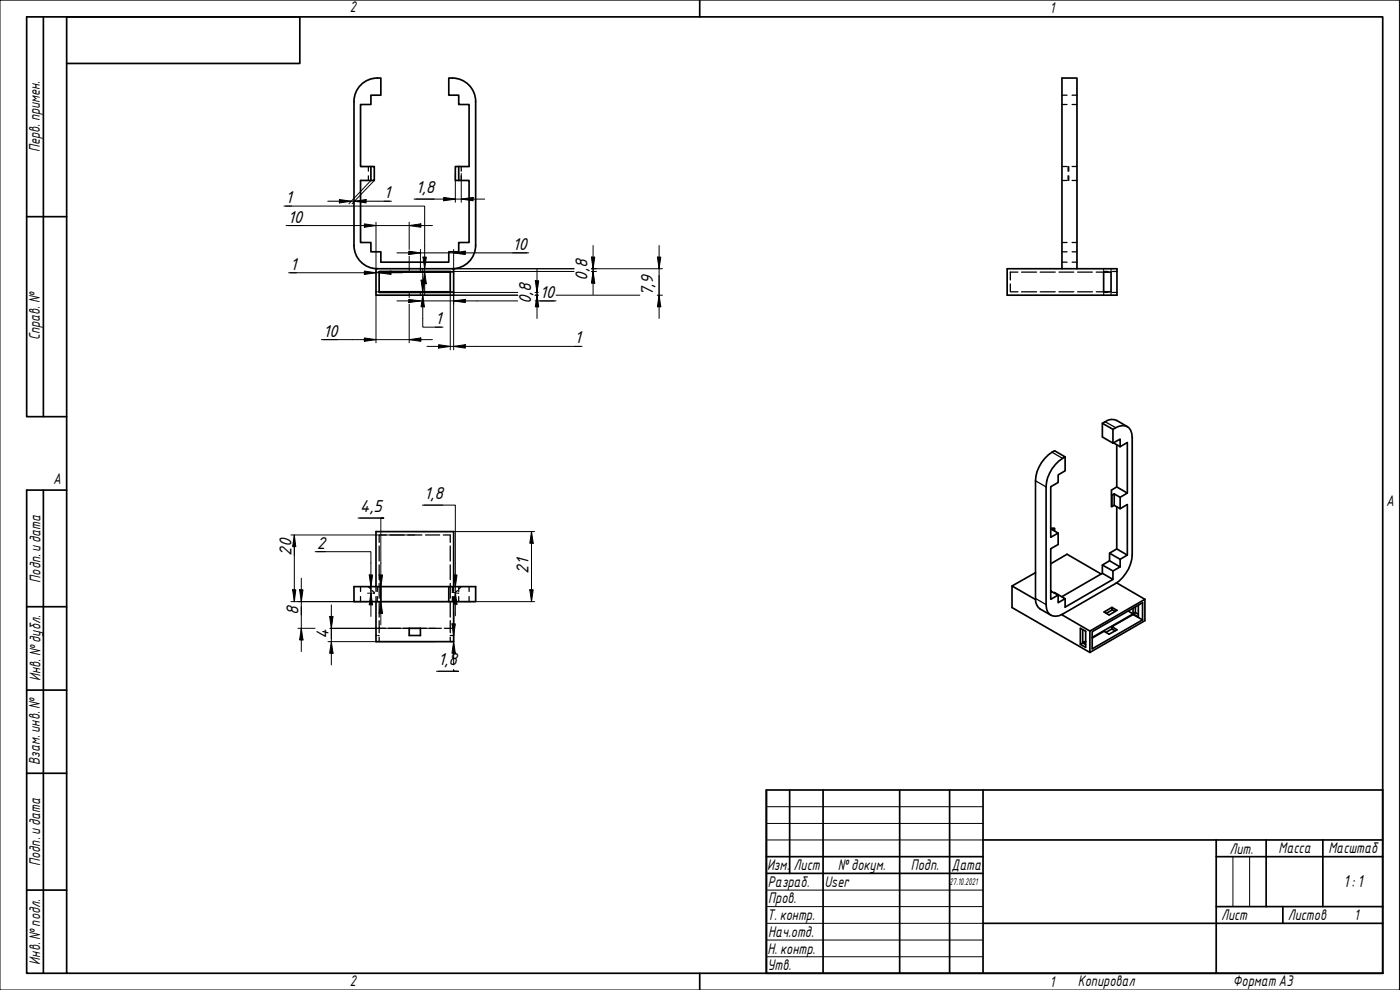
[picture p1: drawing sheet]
<svg xmlns="http://www.w3.org/2000/svg" width="420mm" height="297mm" viewBox="0 0 420 297" stroke-linecap="round" stroke-linejoin="round" font-family="sans-serif">
<g fill="none" stroke="#000" stroke-width=".38">
<path d="M318.7 28.6h1.5M318.7 31.4h1.5M321.8 28.6h1.4M321.8 31.4h1.4M110.6 50v1.4M110.6 52.8v1.4M138.4 50v1.4M138.4 52.8v1.4M318.7 54.2h1.5M318.7 50h1.5M320.5 50v1.4M320.5 52.8v1.4"/>
<path d="M320.7 50v1.4M320.7 52.8v1.4M321.8 54.2h1.4M321.8 50h1.4M318.7 78.7h1.5M318.7 72.8h1.5M318.7 75.6h1.5M321.8 78.7h1.4M321.8 72.8h1.4M321.8 75.6h1.4M112.8 81.6h.4M112.8 87.6h.4"/>
<path d="M113.5 81.6h.3M113.5 87.6h.3M122.8 80.6v.3M122.8 81.2v.3M122.8 87.7v.3M122.8 88.3v.3M126.2 80.6v.3M126.2 81.2v.3M126.2 87.7v.3M126.2 88.3v.3M135.1 81.6h.4M135.1 87.6h.4"/>
<path d="M135.8 81.6h.3M135.8 87.6h.3M303.2 85.2v2.4h2.3M305.5 81.6h-2.3v2.4M306.6 81.6h4.5M306.6 87.6h4.5M312.2 81.6h4.5M312.2 87.6h4.5M317.8 81.6h4.5M317.8 87.6h4.5M323.4 81.6h4.5M323.4 87.6h4.5"/>
<path d="M329 87.6h2.2M331.2 81.2v.4h-2.2M331.2 81.5h1.3M331.2 80.6v.3M331.2 88.3v.3M332.5 87.7h-1.3v.3M333.4 80.6v.3M333.4 81.2v.3M333.4 87.7v.3M333.4 88.3v.3M333.9 81.5h1.3M333.9 87.7h1.3"/>
<path d="M108.2 176v1.5M108.2 179v1.5M110.6 176l.5 .6M111.3 176v1.5M111.3 179v1.5M111.3 178h.3M111.7 177.2l.6 .6M112.3 177.9l-.3 .1M112.8 176v1.5M112.8 179v1.5M113.2 176v1.5M113.2 179v1.5"/>
<path d="M113.8 163.8v4.5M113.8 169.5v4.4M113.8 175.1v4.4M116 160.5h-2.2v2.2M117 160.5h4.3M122.4 160.5h4.2M127.7 160.5h4.3M133 160.5h2.1v2.2M135.1 163.8v4.5M135.1 169.5v4.4M135.1 175.1v4.4M135.8 176v1.5"/>
<path d="M135.8 179v1.5M136.1 176v1.5M136.1 179v1.5M137.3 177.2l-.6 .6v.2h.3M137.4 178h.3M137.7 176v1.5M137.7 179v1.5M138.4 176l-.5 .6M140.8 176v1.5M140.8 179v1.5M112.8 190.7h.4M112.8 188.5h.4"/>
<path d="M113.5 190.7h.3M113.5 188.5h2.1M113.8 180.6v4.6M113.8 186.2v3.7M113.8 191.2v1.3M116.5 188.5h3.6M121 188.5h1.8M126.2 188.5h1.8M128.8 188.5h3.7M133.3 188.5h2.2M135.1 190.7h.4M135.1 180.6v4.6"/>
<path d="M135.1 186.2v3.7M135.1 191.2v1.3M135.8 190.7h.3M135.8 188.5h.3"/>
</g>
<g fill="none" stroke="#000" stroke-width=".51">
<path d="M111.3 54.2v-4.2h-3.1v-18.6h3.1v-2.8h3v-5.2a7.1 7.1 0 0 0-8.1 7v43.2M111.3 50h1v4.2h-1M137.7 54.2h-1v-4.2h4.1v-18.6h-3.1v-2.8h-3v-5.2a7.1 7.1 0 0 1 8 7v43.2M137.7 50v4.2h3.1v18.6h-3.1v2.8h-3v3.1h-20.4v-3.1h-3v-2.8h-3.1v-18.6h3.1M106.2 73.6a7 7 0 0 0 7.1 7M142.7 73.6a7 7 0 0 1-7 7M112.8 80.6h23.3v8h-23.3zM113.8 81.5h21.3v6.2h-21.3zM113.8 87.6h21.3M113.8 81.6h21.3M302.3 80.6h32.9v8h-32.9zM318.7 80.6v-57.2h4.5v57.2"/>
<path d="M331.2 81.6h2.2v6h-2.2zM319.7 137.1v4.2l-2.1 1.2v2.3l-2.3 1.2v15.2l2.3-1.3-1.8-1 .7-.4M330.8 127l3.2 1.8v4.2M334 128.8a4.2 4.2 0 0 1 4.7-.5l1 1.7 .1 1.2v35.3a10.9 10.9 0 0 1-5 8.6l-15.9 9.2a3 3 0 0 1-3.5 .3 3 3 0 0 1-1.5-3.2v-35.3a10.8 10.8 0 0 1 5.8-9l-3.2-1.9a10.8 10.8 0 0 0-5.7 9.1v35.3a3.6 3.6 0 0 0 1.4 3.1l3.2 1.9M334.2 132.9l2 1.1 2.1-1.2v15.1M335.2 133.5v12.6l-1.6 1 .1 4.9v-3.4M338.3 128l-3.1-1.8a3.3 3.3 0 0 0-3.5 .3l-.9 .5v4.1l3.2 1.9 2.2-1.3v2.3M315.3 158.5h1.2v.9M317.6 159.9v3.5l-2.3 1.2v15.2l2.3-1.3-2.3-1.2M334.4 151.6l1.8 1 2.1-1.2v15.1M334.4 148.2l-.8 .3M334.4 148.2v3.4l-.7 .4"/>
<path d="M335.2 152.1v12.6l-2.2 1.3v2.3l-2.2 1.2v2.5l-12.2 7.1M335.2 146.1l3.1 1.8-2.1 1.3-1.8-1M336.2 149.2v3.4M112.8 176v-16.5h23.3v16.5M114.3 176v4.5h-8.1v-4.5h36.5v4.5h-8M134.7 176v4.5h-20.4M303.7 175.8l7.1 4.1M310.8 171.8l-7.1 4v6.5l23.4 13.5M315.3 169.1l4.9-2.8 10.3 6M316.4 177.9l.1-.1 3.2 1.8-2.1 1.2v-2.3M330.8 172l3.2 1.8-14.3 8.4v-2.6M330.8 169.5l3.2 1.8v2.5"/>
<path d="M333 168.3l3.2 1.8-2.2 1.2M333 166l3.2 1.8v2.3M335.1 174.9l8.5 4.9M335.2 164.7l3.1 1.8-2.1 1.3M112.8 180.5v12h23.3v-12M122.8 188.5h3.4v2.2h-3.4zM318.6 184.4l8.5 4.9M324.2 193.3v-4.8l1.6 .9v4.8l-1.6-.9 .7-.4 .9 .5M324.9 188.9v4l.9-.5M325.8 192.6l-.7 .4M327.1 189.3l16.5-9.5v6.4l-16.5 9.6zM333.7 182.2l-2.4 1.4 1.6 .9 2.3-1.4-1.5-.9v.7l.9 .5"/>
<path d="M333.7 188v.7l.9 .6M333.7 188.7l-1.8 1M333.8 183l-1.8 1M338.6 183.3l1.4 .9-12.2 7M340 182.5v1.9M340.7 183.8l.9 .5M340.7 182.1v1.7M341.6 181.6v3.5l-1.6-.9 .7-.4M342.9 186v-5.2l-15.1 8.7v5.2l15.1-8.7-2.9-1.6-6.3 3.6 1.5 1-2.3 1.3-1.6-.9-3.5 2"/>
</g>
<path d="M315.7 135.7l3.2 1.8M331.7 126.5l3.1 1.8M310.8 144.3l3.1 1.8M310.8 179.6l3.1 1.8" fill="none" stroke="#000" stroke-width=".38"/>
<path d="M20 5.1h395v286.9h-395zM210 0v5.1M210 292v5" fill="none" stroke="#000" stroke-width=".51"/>
<path d="M0 0h420v297h-420z" fill="none" stroke="#000" stroke-width=".3"/>
<g fill="none" stroke="#000" stroke-width=".51">
<path d="M230 237h185v55h-185zM237 237v25.1M247 237v55M270 237v55M285 237v55M295 237v55M230 257h65M295 252h120M365 257h50M365 252v40M380 252v20M397 252v20"/>
<path d="M230 262.1h65M295 277h120M365 272h50M385 272v5"/>
</g>
<path d="M230 242h65M230 247.1h65M230 252h65M370 257v15M375 257v15M230 267.1h65M230 272h65M230 277h65M230 282.1h65M230 287.1h65" fill="none" stroke="#000" stroke-width=".3"/>
<path d="M13 5.1v119.9M20 19h70v-13.9h-82v119.9h12M8 65h12M13 147.1v144.9M20 147.1h-12v144.9h12M8 182h12M8 207.1h12M8 232h12M8 267.1h12" fill="none" stroke="#000" stroke-width=".51"/>
<g fill="none" stroke="#000" stroke-width=".3">
<path d="M101.9 59.9l3.5 .5-3.5 .5zM111.3 54.2l-6.6 6.9M112.3 54.2l-6.6 6.9M124.3 59.7h21.2M133.2 59.2l3.5 .5-3.5 .5zM136.7 52.1v8.6M138.4 59.7l3.6-.5v1zM138.4 52.1v8.6M85.2 61.8h42.2v26.8M85.7 61.8h1.8M85.9 67.7h43.9M98.4 60.4h19.1"/>
<path d="M106.4 60.4l3.5-.5v1zM109.3 67.2l3.5 .5-3.5 .5zM112.8 66.7v13.9M119.1 75.9h39.6M122.7 75.4l3.5 .5-3.5 .5zM122.8 67.7l3.5-.5v1zM122.8 66.7v8.2M122.8 76.9v3.7M126.2 74.9v5.7M126.9 77.1h1.1l-.6 3.5zM136.1 75.9l3.5-.5v1zM136.1 74.9v5.7"/>
<path d="M177.5 77.1h1l-.5 3.5zM178 73.6v14.8M197.3 77.1h1l-.5 3.5zM197.8 73.6v22M86.6 81.8h34.2M87.1 81.8h1.9M109.3 81.3l3.5 .5-3.5 .5zM112.8 88.6v14.3M113.8 81.8l3.5-.5v1zM119.1 90.3h36.3M122.7 89.8l3.5 .5-3.5 .5zM122.8 88.6v.7"/>
<path d="M122.8 91.3v11.6M126.2 88.6h.1M126.4 84.1h1l-.5 3.5zM126.9 88.6l.5 3.5h-1zM126.9 80.6v17.6h6.1M127.4 81.6l.6 3.5h-1.1zM130.6 98.2h1.9M135.1 87.6v17.4M135.1 81.5h37.2M135.1 87.7h20.3M135.8 80.6h36.5M136.1 90.3l3.5-.5v1z"/>
<path d="M155.4 88.6h-19.3v16.4M160.6 88.6h.9M160.6 87.7h.9M160.6 90.3h6.3M160.7 84.3h1l-.5 3.4zM161.2 88.6l.5 3.5h-1zM161.2 80.8v14.8M166.9 88.6h25.1M177.5 80.6h21.3M177.5 81.5h1.5M178 81.5l.5 3.4h-1zM197.2 88.6h1.6"/>
<path d="M197.8 88.6l.5 3.5h-1zM96.5 101.9h33.3M109.3 101.4l3.5 .5-3.5 .5zM122.8 101.9l3.5-.5v1zM128.1 103.9h46.6M131.6 103.4l3.5 .5-3.5 .5zM136.1 103.9l3.5-.5v1zM107.4 155.4h7.8h-.9v32.1M107.9 155.4h6.8M124.5 159.5h36M126.7 151.6h10v33.2M127.3 151.6h5.6"/>
<path d="M159.5 159.5l.5 3.5h-1zM159.5 159.5v21M87.3 160.5h37.2M87.8 177h1l-.5 3.5zM88.3 160.5l.5 3.5h-1zM88.3 160.5v20M89.9 177h1l-.5 3.5zM90.4 173.5v22M94.6 165.5h16.7v19.5M95.1 165.5h2.5M110.3 176h1M110.3 178h1"/>
<path d="M110.8 172.5h1l-.5 3.5zM111.3 178l.5 3.5h-1zM113.3 176h1M113.8 172.5h1l-.5 3.5zM135.6 176h1.1M135.6 177.8h1.1M136.1 172.5h1.1l-.5 3.5zM136.7 177.8l.5 3.5h-1.1zM159 177h1l-.5 3.5zM87.3 180.5h23M89.4 188.5h5.2M90.4 188.5l.5 3.5h-1z"/>
<path d="M98.4 192.5h32.3M98.9 185h1l-.5 3.5zM99.1 188.5h31.6M99.4 192.5l.5 3.5h-1zM99.4 181.5v18M112.3 180.5h23.3M114.3 180.5l.5 3.5h-1zM135.1 192.5h1M135.1 190.7h1M135.6 187.2h1.1l-.6 3.5zM136.1 192.5l.6 3.5h-1.1zM136.1 183.7v15.8"/>
<path d="M137.7 180.5h22.8M131.5 201.4h5.6M136.1 200.8v.6h1.5h-6.6"/>
</g>
<g fill="#000">
<path d="M106.4 60.4l3.5-.5v1z" fill-rule="evenodd"/>
<path d="M138.4 59.7l3.6-.5v1z" fill-rule="evenodd"/>
<path d="M101.9 59.9l3.5 .5-3.5 .5z" fill-rule="evenodd"/>
<path d="M109.3 67.2l3.5 .5-3.5 .5z" fill-rule="evenodd"/>
<path d="M122.7 75.4l3.5 .5-3.5 .5z" fill-rule="evenodd"/>
<path d="M122.8 67.7l3.5-.5v1z" fill-rule="evenodd"/>
<path d="M126.9 77.1h1.1l-.6 3.5z" fill-rule="evenodd"/>
<path d="M133.2 59.2l3.5 .5-3.5 .5z" fill-rule="evenodd"/>
<path d="M136.1 75.9l3.5-.5v1z" fill-rule="evenodd"/>
<path d="M177.5 77.1h1l-.5 3.5z" fill-rule="evenodd"/>
<path d="M197.3 77.1h1l-.5 3.5z" fill-rule="evenodd"/>
<path d="M109.3 81.3l3.5 .5-3.5 .5z" fill-rule="evenodd"/>
<path d="M113.8 81.8l3.5-.5v1z" fill-rule="evenodd"/>
<path d="M122.7 89.8l3.5 .5-3.5 .5z" fill-rule="evenodd"/>
<path d="M126.4 84.1h1l-.5 3.5z" fill-rule="evenodd"/>
<path d="M126.9 88.6l.5 3.5h-1z" fill-rule="evenodd"/>
<path d="M127.4 81.6l.6 3.5h-1.1z" fill-rule="evenodd"/>
<path d="M136.1 90.3l3.5-.5v1z" fill-rule="evenodd"/>
<path d="M160.7 84.3h1l-.5 3.4z" fill-rule="evenodd"/>
<path d="M161.2 88.6l.5 3.5h-1z" fill-rule="evenodd"/>
<path d="M178 81.5l.5 3.4h-1z" fill-rule="evenodd"/>
<path d="M197.8 88.6l.5 3.5h-1z" fill-rule="evenodd"/>
<path d="M109.3 101.4l3.5 .5-3.5 .5z" fill-rule="evenodd"/>
<path d="M122.8 101.9l3.5-.5v1z" fill-rule="evenodd"/>
<path d="M131.6 103.4l3.5 .5-3.5 .5z" fill-rule="evenodd"/>
<path d="M136.1 103.9l3.5-.5v1z" fill-rule="evenodd"/>
<path d="M87.8 177h1l-.5 3.5z" fill-rule="evenodd"/>
<path d="M88.3 160.5l.5 3.5h-1z" fill-rule="evenodd"/>
<path d="M89.9 177h1l-.5 3.5z" fill-rule="evenodd"/>
<path d="M110.8 172.5h1l-.5 3.5z" fill-rule="evenodd"/>
<path d="M113.8 172.5h1l-.5 3.5z" fill-rule="evenodd"/>
<path d="M136.1 172.5h1.1l-.5 3.5z" fill-rule="evenodd"/>
<path d="M159 177h1l-.5 3.5z" fill-rule="evenodd"/>
<path d="M159.5 159.5l.5 3.5h-1z" fill-rule="evenodd"/>
<path d="M90.4 188.5l.5 3.5h-1z" fill-rule="evenodd"/>
<path d="M98.9 185h1l-.5 3.5z" fill-rule="evenodd"/>
<path d="M99.4 192.5l.5 3.5h-1z" fill-rule="evenodd"/>
<path d="M111.3 178l.5 3.5h-1z" fill-rule="evenodd"/>
<path d="M114.3 180.5l.5 3.5h-1z" fill-rule="evenodd"/>
<path d="M135.6 187.2h1.1l-.6 3.5z" fill-rule="evenodd"/>
<path d="M136.1 192.5l.6 3.5h-1.1z" fill-rule="evenodd"/>
<path d="M136.7 177.8l.5 3.5h-1.1z" fill-rule="evenodd"/>
</g>
<g font-size="5">
<text x="115.2" y="59.5">1</text>
<text x="124.8" y="58">1,8</text>
<text x="85.7" y="60.9">1</text>
<text x="86.4" y="66.8">10</text>
<text x="153.8" y="75">10</text>
<text x="87.1" y="80.9">1</text>
<text x="162.1" y="89.5">10</text>
<text x="176.3" y="84.2" transform="rotate(-90 176.3 84.2)">0,8</text>
<text x="196" y="88.9" transform="rotate(-90 196 88.9)">7,9</text>
<text x="159.4" y="91.3" transform="rotate(-90 159.4 91.3)">0,8</text>
<text x="97" y="101">10</text>
<text x="130.6" y="97.3">1</text>
<text x="172.4" y="103">1</text>
<text x="127.3" y="149.8">1,8</text>
<text x="107.9" y="153.7">4,5</text>
<text x="87.4" y="166.7" transform="rotate(-90 87.4 166.7)">20</text>
<text x="95.1" y="164.6">2</text>
<text x="158.6" y="172.1" transform="rotate(-90 158.6 172.1)">21</text>
<text x="89.5" y="184.6" transform="rotate(-90 89.5 184.6)">8</text>
<text x="98.6" y="191.7" transform="rotate(-90 98.6 191.7)">4</text>
<text x="131.5" y="199.6">1,8</text>
<text x="403.2" y="266.2">1: 1</text>
</g>
<g font-size="4.4">
<text x="105" y="3.7">2</text>
<text x="315" y="3.8">1</text>
<text x="11.9" y="45.6" transform="rotate(-90 11.9 45.6)">Перв. примен.</text>
<text x="12" y="102.2" transform="rotate(-90 12 102.2)">Справ. №</text>
<text x="16" y="145.2">A</text>
<text x="416" y="151.7">A</text>
<text x="12.2" y="174.8" transform="rotate(-90 12.2 174.8)">Подп. идата</text>
<text x="12.2" y="204.3" transform="rotate(-90 12.2 204.3)">Инв. №дубл.</text>
<text x="12" y="229.5" transform="rotate(-90 12 229.5)">Взам. инв. №</text>
<text x="369" y="256.1">Лит.</text>
<text x="383.7" y="256.1">Масса</text>
<text x="398.7" y="256.1">Масштаб</text>
<text x="12.1" y="259.8" transform="rotate(-90 12.1 259.8)">Подп. идата</text>
<text x="230.2" y="261.1">Изм.</text>
<text x="238.2" y="261.1">Лист</text>
<text x="251.5" y="261">№докум.</text>
<text x="273.4" y="261.2">Подп.</text>
<text x="285.6" y="261.2">Дата</text>
<text x="230.4" y="266.1">Разраб.</text>
<text x="247.4" y="266.1">User</text>
<text x="230.6" y="271.1">Пров.</text>
<text x="230.3" y="276.1">Т. контр.</text>
<text x="230.5" y="281.1">Нач.отд.</text>
<text x="366.5" y="276.1">Лист</text>
<text x="386.5" y="276.1">Листов</text>
<text x="406.4" y="276">1</text>
<text x="230.4" y="286.1">Н. контр.</text>
<text x="12.1" y="289.4" transform="rotate(-90 12.1 289.4)">Инв. №подл.</text>
<text x="230.3" y="291.1">Утв.</text>
<text x="105" y="295.9">2</text>
<text x="315" y="296.1">1</text>
<text x="323.5" y="295.8">Копировал</text>
<text x="370" y="295.8">Формат А3</text>
</g>
<text font-size="2.8" x="285" y="265.5">27.10.2021</text>
</svg>
